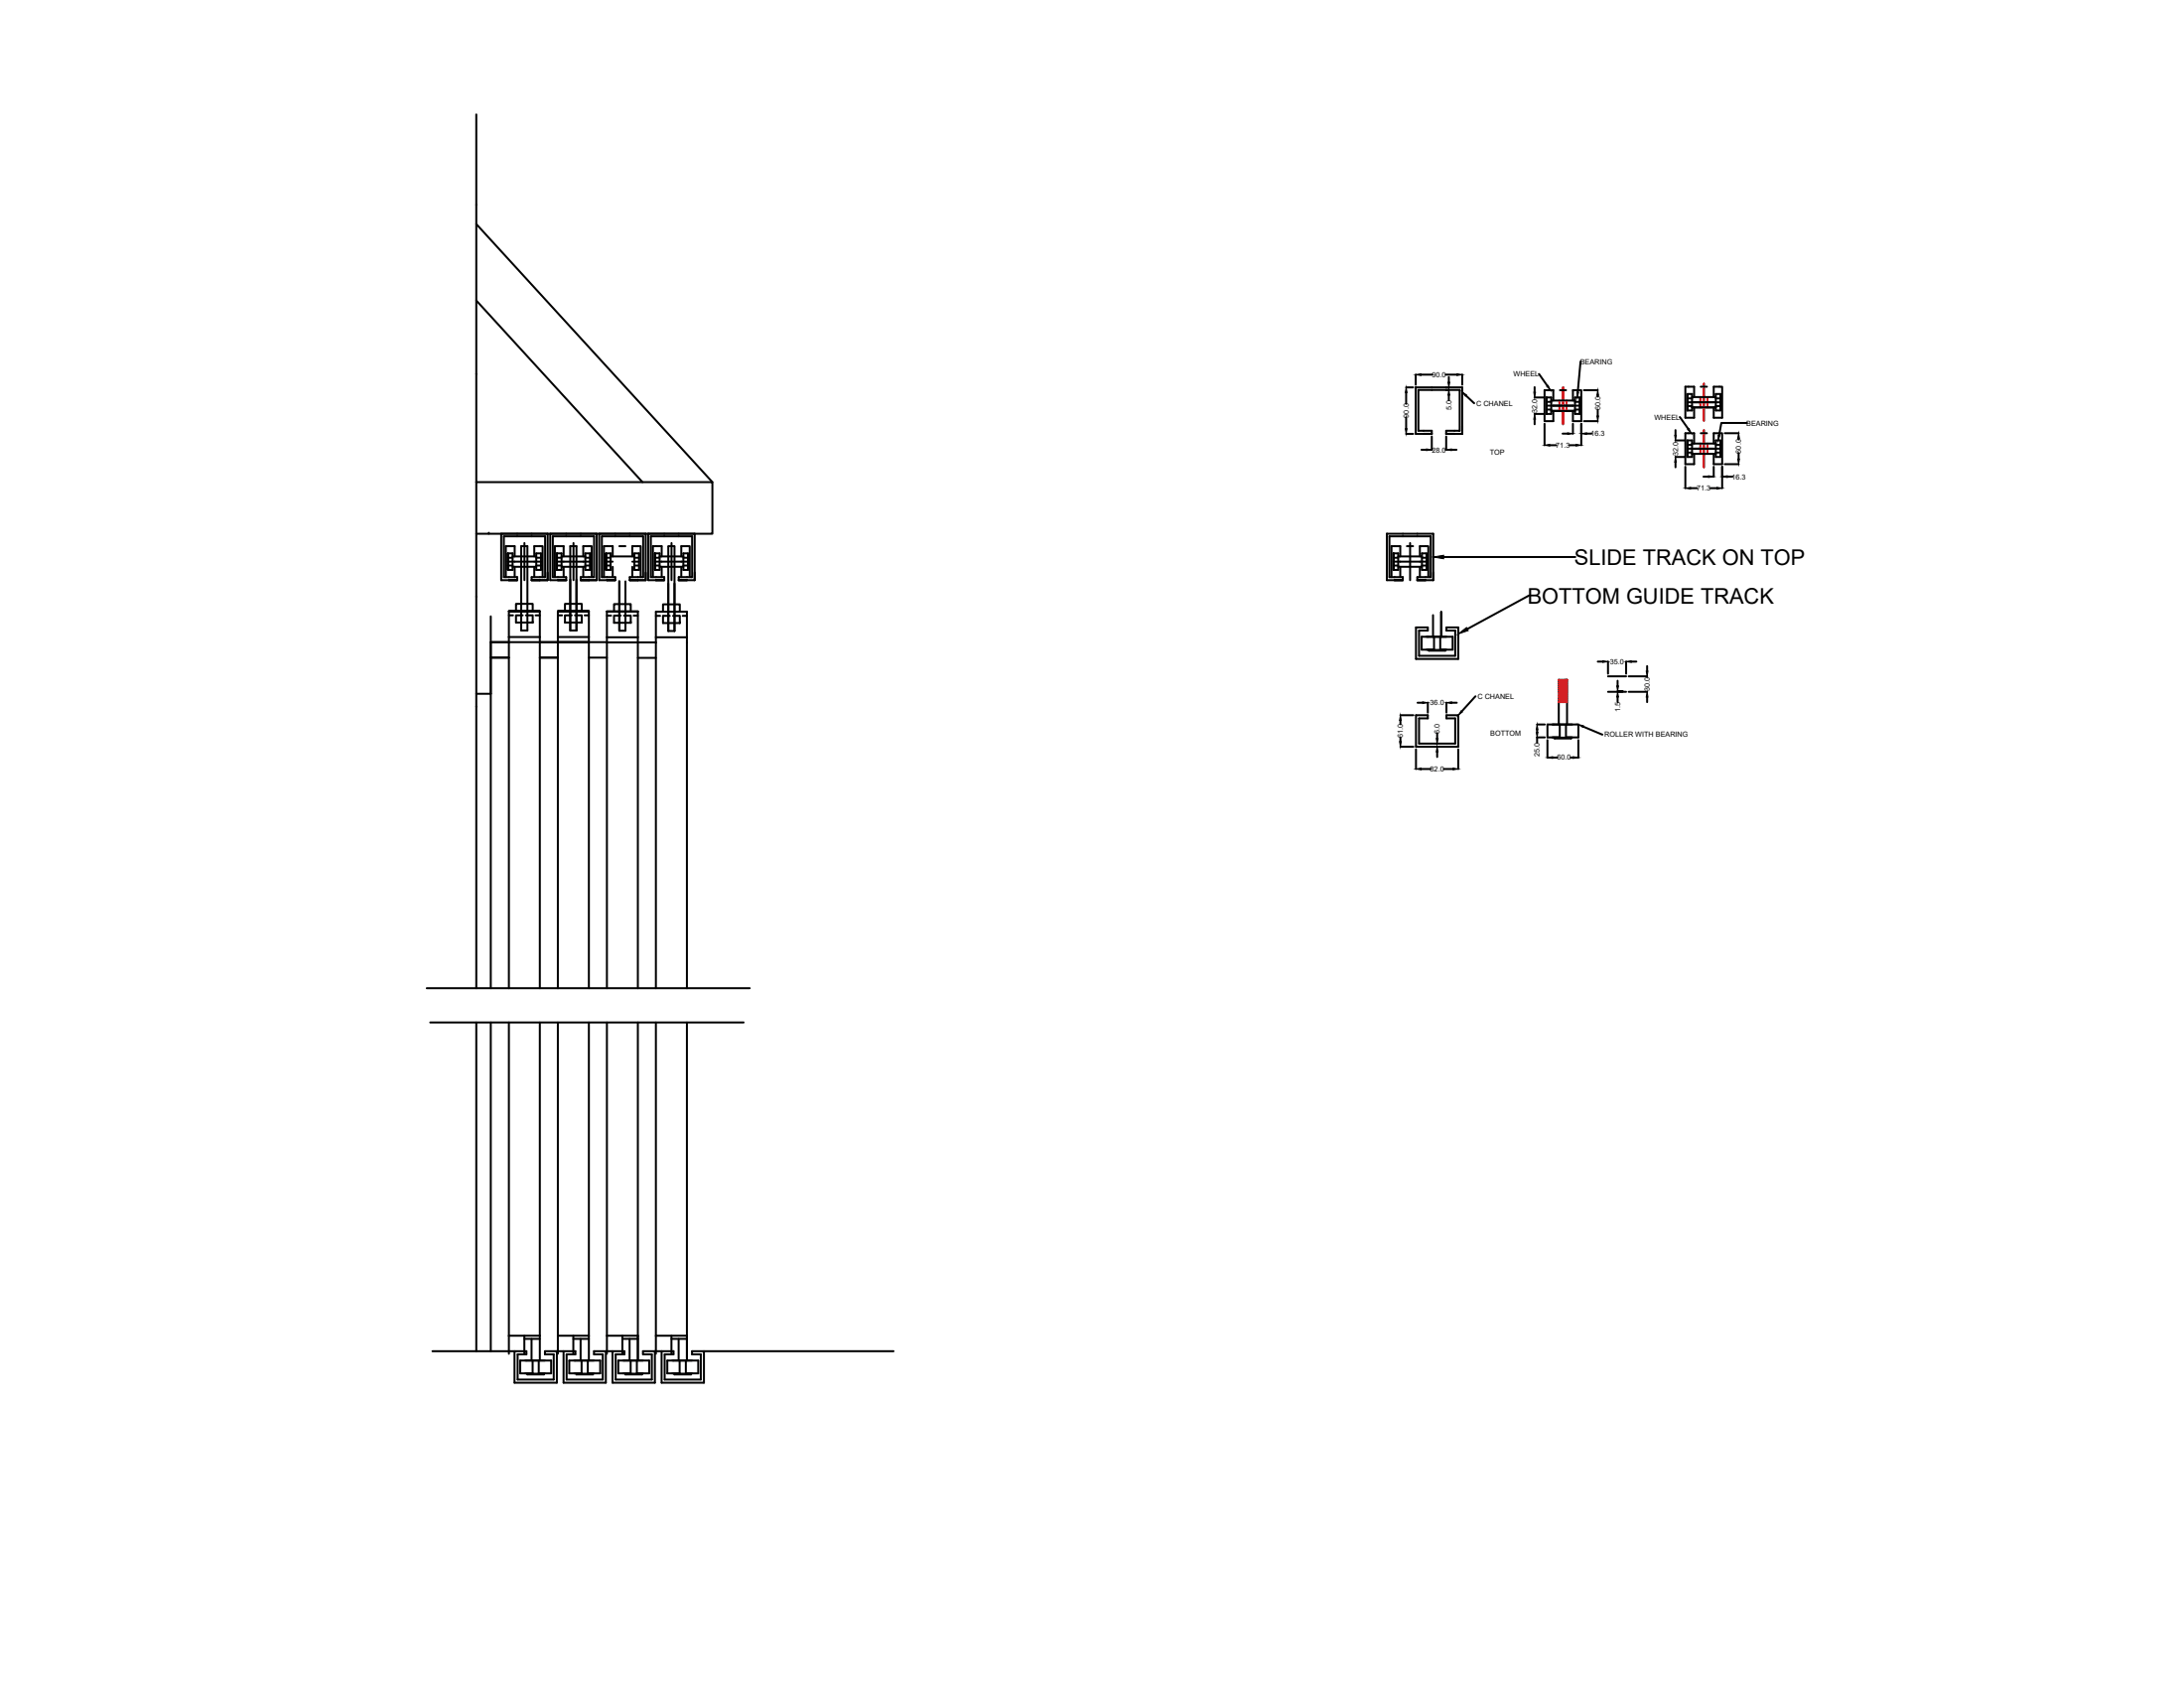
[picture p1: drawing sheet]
<svg xmlns="http://www.w3.org/2000/svg" width="279mm" height="216mm" viewBox="0 0 279 216" stroke-linecap="round" stroke-linejoin="round" font-family="sans-serif">
<!-- layer: 0 -->
<g fill="none" stroke="#000" stroke-width=".25">
<path d="M60.9 14.6v111.8M60.9 28.7l30.2 33M60.9 38.4l21.3 23.3M60.9 61.7h30.2v6.6h-30.2M62.5 68.3h.1M62.8 78.8v47.6M64.1 68.3h6v5.9h-2.1v-.4h1.7v-5.2h-5.2v5.2h1.7v.4h-2.1zM65 70.8v2.1v-2.1M65 71.8h4.2M65 72.3h.6M65 71.3h.6M65 70.8h.6v2.1h-.6"/>
<path d="M65.1 78.7h.5M65.1 78.2v48.2M65.6 72.5h3M65.6 71.2h3M65.8 71.2v-1.3h-1.1v3.9M65.8 72.5v1.3M66 78.2v-1h2.1v1M66 78.7v.9h2.1M66 78.7h.9M66.7 69.9h.8v10.7h-.8zM67.1 69.5v4.7M67.3 78.7h.8"/>
<path d="M68.1 79.6h.1M68.1 78.7v.9M68.4 71.2v-1.3h1v3.9M68.4 72.5v1.3M68.5 78.7h.6M68.6 72.3h.6M68.6 71.3h.6M68.6 70.8h.6v2.1h-.6zM69.1 78.2h-4h4M69.1 78.2v48.2M70.1 73.2v1h-1M70.4 68.3h5.9v5.9h-2v-.4h1.7v-5.2h-5.3v5.2h1.7v.4h-2z"/>
<path d="M71.3 70.8v2.1v-2.1M71.3 71.8h4.2M71.3 72.3h.5M71.3 71.3h.5M71.3 70.8h.5v2.1h-.5M71.4 78.2v3.9h3.9M71.4 78.7h.5M71.8 72.5h3.1M71.8 71.2h3.1M72.1 71.2v-1.3h-1.1v3.9M72.1 72.5v1.3M72.3 78.2v-1h2.1v1"/>
<path d="M72.3 78.7v.9h2.1M72.3 78.7h.8M73 69.9h.7v10.7h-.7zM73.4 69.5v4.7M73.6 78.7h.8M74.4 79.6h.1M74.4 78.7v.9M74.6 71.2v-1.3h1.1v3.9M74.6 72.5v1.3M74.8 78.7h.5M74.9 72.3h.6M74.9 71.3h.6"/>
<path d="M74.9 70.8h.6v2.1h-.6zM75.3 78.2h-3.9h3.9M75.3 78.2v48.2M76.3 73.2v1h-1M76.7 68.3h5.9v5.9h-2v-.4h1.7v-5.2h-5.3v5.2h1.7v.4h-2zM77.5 70.8v2.1v-2.1M77.5 71.8h.9M77.5 72.3h.6M77.5 71.3h.6M77.5 70.8h.6v2.1h-.6M77.6 78.7h.6M77.6 78.2v48.2"/>
<path d="M78.1 71.2h3.1M78.4 71.2v-1.3h-1.1v3.9M78.4 72.5v1.3M78.6 78.2v-.9h2.1v.9M78.6 78.7v1h2.1M78.6 78.7h.8M79.2 74.4v6.3v-6.3M79.2 69.9h.8M79.8 78.7h.8M80 74.4v6.3h-.8M80.7 79.7h.1M80.7 78.7v1"/>
<path d="M80.9 71.2v-1.3h1.1v3.9M80.9 71.8h.8M80.9 72.5v1.3M81.1 78.7h.5M81.2 72.3h.5M81.2 71.3h.5M81.2 70.8h.5v2.1h-.5zM81.6 78.2h-4h4M81.6 78.2v48.2M82.6 73.2v1h-1M82.9 68.3h6v5.9h-2.1v-.4h1.7v-5.2h-5.2v5.2h1.7v.4h-2.1zM83.8 70.8v2.1v-2.1"/>
<path d="M83.8 71.8h4.2M83.8 72.3h.6M83.8 71.3h.6M83.8 70.8h.6v2.1h-.6M83.9 78.8h.5M84.4 72.5h3M84.4 71.2h3M84.6 71.2v-1.3h-1.1v3.9M84.6 72.5v1.3M84.8 78.2v-.9h2.2v.9M84.8 78.8v.9h2.2M84.9 78.8h.8"/>
<path d="M85.5 69.9h.8M85.5 69.9v10.8h.8v-10.8M85.9 69.5v4.7M86.1 78.8h.8M87 79.7h.1M87 78.8v.9M87.2 71.2v-1.3h1v3.9M87.2 72.5v1.3M87.3 78.8h.6M87.4 72.3h.6M87.4 71.3h.6M87.4 70.8h.6v2.1h-.6z"/>
<path d="M60.9 88.7h1.9M65.1 82.1h4M65.1 81.5h4M71.4 81.5h3.9M77.6 82.2h4M77.6 81.5h4M83.9 81.5h4M83.9 82.2v-4h4v4M54.6 126.4h41.3M55 130.8h40.1M60.9 130.8v42M62.8 130.8v42"/>
<path d="M65.1 130.8v40h4M69.1 130.8v43.2M75.3 130.8v43.2M77.6 130.8v40h4M81.6 130.8v43.2M55.3 172.8h12v.4h-1.1v3.3h4.6v-3.3h-1.1v-.4h3.9v.4h-1.1v3.3h4.6v-3.3h-1.1v-.4h3.9v.4h-1.1v3.3h4.6v-3.3h-1.1v-.4h3.9v.4h-1.2v3.3h4.7v-3.3h-1.2v-.4h25.8M65.8 172.8v4.1h5.4v-4.1M67.1 171.2h2M67.5 175.7h2.1v.1h-2.1zM68 171.2v2.8M68.1 175.7h-1.5v-1.7h3.9v1.7h-1.6M68.1 174v1.7"/>
<path d="M68.9 174v1.7M71.4 170.8h3.9M72.1 172.8v4.1h5.4v-4.1M73.3 171.2h2M73.7 175.7h2.2v.1h-2.2zM74.3 171.2v2.8M74.4 175.7h-1.6v-1.7h4v1.7h-1.6M74.4 174v1.7M75.2 174v1.7M78.4 172.8v4.1h5.4v-4.1M79.6 171.2h2M80 175.7h2.1v.1h-2.1z"/>
<path d="M80.5 171.2v2.8M80.7 175.7h-1.6v-1.7h4v1.7h-1.6M80.7 174v1.7M81.5 174v1.7M83.9 170.8h4M84.6 172.8v4.1h5.5v-4.1M85.9 171.2h2M86.3 175.7h2.1v.1h-2.1zM86.8 171.2v2.8M86.9 175.7h-1.5v-1.7h3.9v1.7h-1.6M86.9 174v1.7M87.7 174v1.7"/>
<path d="M87.9 174v-3.2v3.2"/>
</g>
<!-- layer: Layer3 -->
<g fill="none" stroke="#000" stroke-width=".25">
<path d="M179.9 55.5h.9M179.9 49.5h.9M179.9 50.2v1.5M179.9 53.4v1.4M181.1 49.5h6v6h-2.1v-.4h1.7v-5.2h-5.2v5.2h1.7v.4h-2.1zM181.1 47.9v1.3M181.8 47.9h1.4M181.8 57.5h.7M183.2 55.8v1.7M185 47.9h1.4M185 55.8v1.7M185.3 48.2v.7"/>
<path d="M185.3 50.5v.7M185.7 57.5h.6M187.1 47.9v1.3M187.5 50.6l1.1 1M196.3 52.9h1.2M196.3 50.8h1.2M196.3 49.5v.7M196.3 53.6v.7M196.9 47.8l1.1 1.6M197.6 54.2v2.8M197.9 50.8v2.1v-2.1M197.9 51.9h4.2"/>
<path d="M197.9 52.4h.6M197.9 51.4h.6M197.9 50.8h.6v2.1h-.6M198.3 56.9h.8M198.5 52.6h3M198.5 51.2h3M198.7 51.2v-1.3h-1.1v4h1.1v-1.3M199.6 49.9h.7M199.9 55.5h.7M200.8 56.9h.8M201.2 51.2v-1.3h1.1v4h-1.1v-1.3M201.2 54.2v1.3"/>
<path d="M201.5 52.4h.6M201.5 51.4h.6M201.5 50.8h.6v2.1h-.6zM202.2 46.2l-.4 4M202.3 54.2v2.8M202.6 49.9h1.8M202.6 53.9h1.8M203 55.5h.6M204.4 50.6v.1M204.4 52.5v.7M214.3 58.4h1.2M214.3 56.3h1.2"/>
<path d="M214.3 55v.7M214.3 59.1v.7M214.9 53.3l1.1 1.6M215.6 59.7v2.7M215.9 56.3v2.1v-2.1M215.9 50.4v2.1v-2.1M215.9 57.4h4.2M215.9 57.9h.6M215.9 56.9h.6M215.9 56.3h.6v2.1h-.6M215.9 50.4h.6v2.1h-.6M215.9 51.5h4.2"/>
<path d="M215.9 51.9h.6M215.9 51h.6M216.5 58h3M216.5 56.7h3M216.5 52.1h3M216.5 50.8h3M216.7 56.7v-1.3h-1.1v4h1.1v-1.4M216.7 50.8v-1.3h-1.1v3.9h1.1v-1.3M217.6 55.4h.8M217.6 49.5h.8M219.2 56.7v-1.3h1.1v4h-1.1v-1.4M219.2 50.8v-1.3h1.1v3.9h-1.1v-1.3"/>
<path d="M219.2 59.7v1.3M219.5 57.9h.6M219.5 56.9h.6M219.5 56.3h.6v2.1h-.6zM219.5 50.4h.6v2.1h-.6zM219.5 51.9h.6M219.5 51h.6M220.3 59.7v2.7M220.6 55.4h1.8M220.6 59.4h1.8M222.4 56.1v.1M222.4 58v.7"/>
<path d="M223.5 54.1h-3.3l-.3 1.6M177.4 68.3h6v5.9h-2.1v-.4h1.7v-5.2h-5.2v5.2h1.7v.4h-2.1zM178.3 70.8v2.1v-2.1M178.3 71.8h4.2M178.3 72.3h.6M178.3 71.3h.6M178.3 70.8h.6v2.1h-.6M178.9 72.5h3M178.9 71.2h3M179.1 71.2v-1.3h-1.1v3.9M179.1 72.5v1.3M180 69.9h.8"/>
<path d="M180.4 69.5v4.7M181.6 71.2v-1.3h1.1v3.9M181.6 72.5v1.3M181.9 72.3h.6M181.9 71.3h.6M181.9 70.8h.6v2.1h-.6zM183.3 78.7v2.7M184.7 71.2h16.8M195.6 76.2l-7.9 4.3M216.3 62.4h.8M217.9 61h.7M218.8 62.4h.9"/>
<path d="M221 61h.6M71.4 82.1v44.3M83.9 82.2v44.2M87.9 82.2v44.2M179.1 91.5h1.7M179.1 95.5h1.7M179.2 92.1v.5M179.2 94.4v.4M181.1 91.5h1.6v.4h-1.2v3.2h4.7v-3.2h-1.2v-.4h1.6v4h-5.5zM181.1 80.2h1.6v.5h-1.2v3.2h4.7v-3.2h-1.2v-.5h1.6v4.1h-5.5zM181.1 95.8v2.6M181.3 89.9h.7"/>
<path d="M181.8 98.4h1.2M182.7 89.9v1.3M182.8 83.1h2.1v.1h-2.1zM183.5 83.1h-1.6v-1.7h3.9v1.7h-1.6M183.5 81.4v1.7M183.9 93.8v.7M183.9 96.2v.6M184.2 81.4v1.7M184.4 81.4v-3.1v3.1M184.7 98.4h1.2M185 89.9v1.3M185.7 89.9h.7"/>
<path d="M186.6 95.8v2.6M188.8 89.1l-1.8 1.9M196.6 92.7h1M196.6 93.3v.4M197.6 94.3h-1v.7M198 94.7v2.2M198.6 96.9h.6M198.9 94.3h2.1v.2h-2.1zM199.4 86.9v5.8M199.5 94.3h-1.5v-1.6h3.9v1.6h-1.6M199.5 92.7v1.6M200.3 92.7v1.6"/>
<path d="M200.5 86.9v5.8M200.9 96.9h.4M201.9 94.7v2.2M202.5 92.9l2.5 1.1M204.4 84.6h.7M205.7 88.5h2.3M205.7 86.5h2.3M205.7 84.6v1.6M206.9 88.4h.7M206.9 87.1v.6M206.9 89.2v.6M208 84.6v1.6"/>
<path d="M208.4 88.5h2.3M208.4 86.5h2.3M208.7 84.6h.6M210.7 85.2v.6M210.7 89.2v.6M71.4 130.8v40M83.9 130.8v40M87.9 130.8v40"/>
</g>
<!-- layer: Layer1 -->
<g fill="none" stroke="#000" stroke-width=".25">
<path d="M62.8 84.1h2.3M62.8 82.1h2.3M69.1 84.1h2.3M69.1 82.1h2.3M75.3 84.1h2.3M75.3 82.1h2.3M81.6 84.1h2.3M81.6 82.2h2.3M65.1 170.8v2.4M67.1 170.8v2.4M71.4 170.8v2.4M73.3 170.8v2.4"/>
<path d="M77.6 170.8v2.4M79.6 170.8v2.4M83.9 170.8v2.4M85.9 170.8v2.4"/>
</g>
<!-- layer: Layer3 -->
<g fill="none" stroke="#ed1f24" stroke-width=".25">
<path d="M199.5 51.2v.2M199.5 51.4v.2M199.5 51.7v.1M199.5 51.9v.2M199.5 52.2v.1M199.5 52.4v.2M200 49.5v4.8M200.4 51.2v.2M200.4 51.4v.2M200.4 51.7v.1M200.4 51.9v.2M200.4 52.2v.1"/>
<path d="M200.4 52.4v.2M217.5 50.8v.1M217.5 51v.2M217.5 51.2v.2M217.5 51.5v.2M217.5 51.7v.2M217.5 52v.1M217.5 56.7v.2M217.5 56.9v.2M217.5 57.2v.1M217.5 57.4v.2M217.5 57.7v.1"/>
<path d="M217.5 57.9v.1M218 49.1v4.7M218 55v4.8M218.4 50.8v.1M218.4 51v.2M218.4 51.2v.2M218.4 51.5v.2M218.4 51.7v.2M218.4 52v.1M218.4 56.7v.2M218.4 56.9v.2M218.4 57.2v.1"/>
<path d="M218.4 57.4v.2M218.4 57.7v.1M218.4 57.9v.1M199.4 86.9h1.1l-1.1 .2M199.4 89.8h1.1M200.5 87.2l-1.1 .1M200.5 87.4l-1.1 .2M200.5 87.7l-1.1 .1M200.5 87.9l-1.1 .1M200.5 88.1l-1.1 .2M200.5 88.4l-1.1 .1M200.5 88.6l-1.1 .2"/>
<path d="M200.5 88.9l-1.1 .1M200.5 89.1l-1.1 .2M200.5 89.3l-1.1 .2M200.5 89.6l-1.1 .1"/>
</g>
<g fill="#000" stroke="#000" stroke-width=".13">
<path d="M179.9 49.5l.1 .7h-.2zM179.8 54.8h.2l-.1 .7zM181.1 47.9l.7-.1v.2zM182.5 57.4l.7 .1-.7 .1zM185.2 48.9h.3l-.2 .6zM185.3 49.9l.2 .6h-.3zM185 57.5l.7-.1v.2zM186.4 47.8l.7 .1-.7 .1zM187.1 50.1l.5 .4-.1 .2zM196.3 52.9l.1 .7h-.2zM196.2 50.2h.2l-.1 .6zM197.9 49.4l.2-.1 .2 .6z"/>
<path d="M197.6 56.9l.7-.1v.3zM200.6 55.4l.6 .1-.6 .1zM201.6 56.8l.7 .1-.7 .2zM201.7 50.2h.3l-.2 .6zM202.3 55.5l.7-.1v.2zM204.4 49.9l.1 .7h-.2zM204.3 53.2h.2l-.1 .7zM214.3 58.4l.2 .7h-.3zM214.2 55.7h.3l-.2 .6zM215.9 54.9l.2-.1 .3 .6zM219.8 55.7h.2l-.2 .6zM222.4 55.4l.1 .7h-.2z"/>
<path d="M222.3 58.7h.2l-.1 .7zM183.4 71.2l1.3-.2v.5zM215.6 62.4l.7-.1v.3zM218.6 60.9l.6 .1-.6 .1zM219.7 62.3l.6 .1-.6 .2zM220.3 61l.7-.1v.2zM179.2 91.5l.1 .6h-.3zM179 94.8h.3l-.1 .7zM181.1 98.4l.7-.2v.3zM182 89.8l.7 .1-.7 .1zM183.9 95.5l.1 .7h-.3zM183.7 94.5h.3l-.1 .6z"/>
<path d="M185 89.9l.7-.1v.2zM185.9 98.2l.7 .2-.7 .1zM186.9 90.9l.2 .2-.5 .4zM186.6 81.1l1-.8 .2 .4zM196.6 92.7l.1 .6h-.2zM196.5 93.7h.2l-.1 .6zM198 96.9l.6-.1v.2zM201.3 96.8l.6 .1-.6 .1zM201.9 92.7l.7 .1-.1 .2zM205.1 84.5l.6 .1-.6 .1zM206.8 87.7h.3l-.2 .7zM206.9 88.5l.2 .7h-.3z"/>
<path d="M208 84.6l.7-.1v.2zM210.6 85.8h.2l-.1 .7zM210.7 88.5l.1 .7h-.2z"/>
</g>
<g font-size="2.8">
<text x="195.4" y="77.2">BOTTOM GUIDE TRACK</text>
<text x="201.4" y="72.2">SLIDE TRACK ON TOP</text>
</g>
<g font-size=".9">
<text x="202.2" y="46.6">BEARING</text>
<text x="180.2" y="53.4" transform="rotate(-90 180.2 53.4)">90.0</text>
<text x="183.2" y="48.2">90.0</text>
<text x="185.7" y="52.4" transform="rotate(-90 185.7 52.4)">5.0</text>
<text x="188.9" y="51.9">C CHANEL</text>
<text x="193.6" y="48.2">WHEEL</text>
<text x="196.7" y="52.8" transform="rotate(-90 196.7 52.8)">32.0</text>
<text x="204.7" y="52.5" transform="rotate(-90 204.7 52.5)">60.0</text>
<text x="211.6" y="53.7">WHEEL</text>
<text x="183.2" y="57.9">28.0</text>
<text x="190.6" y="58.1">TOP</text>
<text x="199" y="57.3">71.3</text>
<text x="203.5" y="55.8">16.3</text>
<text x="214.7" y="58.3" transform="rotate(-90 214.7 58.3)">32.0</text>
<text x="222.7" y="58" transform="rotate(-90 222.7 58)">60.0</text>
<text x="223.4" y="54.4">BEARING</text>
<text x="217.1" y="62.8">71.3</text>
<text x="221.5" y="61.3">16.3</text>
<text x="189" y="89.4">C CHANEL</text>
<text x="206" y="84.9">35.0</text>
<text x="211" y="88.4" transform="rotate(-90 211 88.4)">30.0</text>
<text x="179.5" y="94.4" transform="rotate(-90 179.5 94.4)">61.0</text>
<text x="183" y="90.2">36.0</text>
<text x="184.2" y="93.8" transform="rotate(-90 184.2 93.8)">6.0</text>
<text x="190.7" y="94.1">BOTTOM</text>
<text x="205.3" y="94.3">ROLLER WITH BEARING</text>
<text x="207.3" y="91.1" transform="rotate(-90 207.3 91.1)">1.5</text>
<text x="183" y="98.7">82.0</text>
<text x="197" y="96.7" transform="rotate(-90 197 96.7)">25.0</text>
<text x="199.2" y="97.2">60.0</text>
</g>
</svg>
